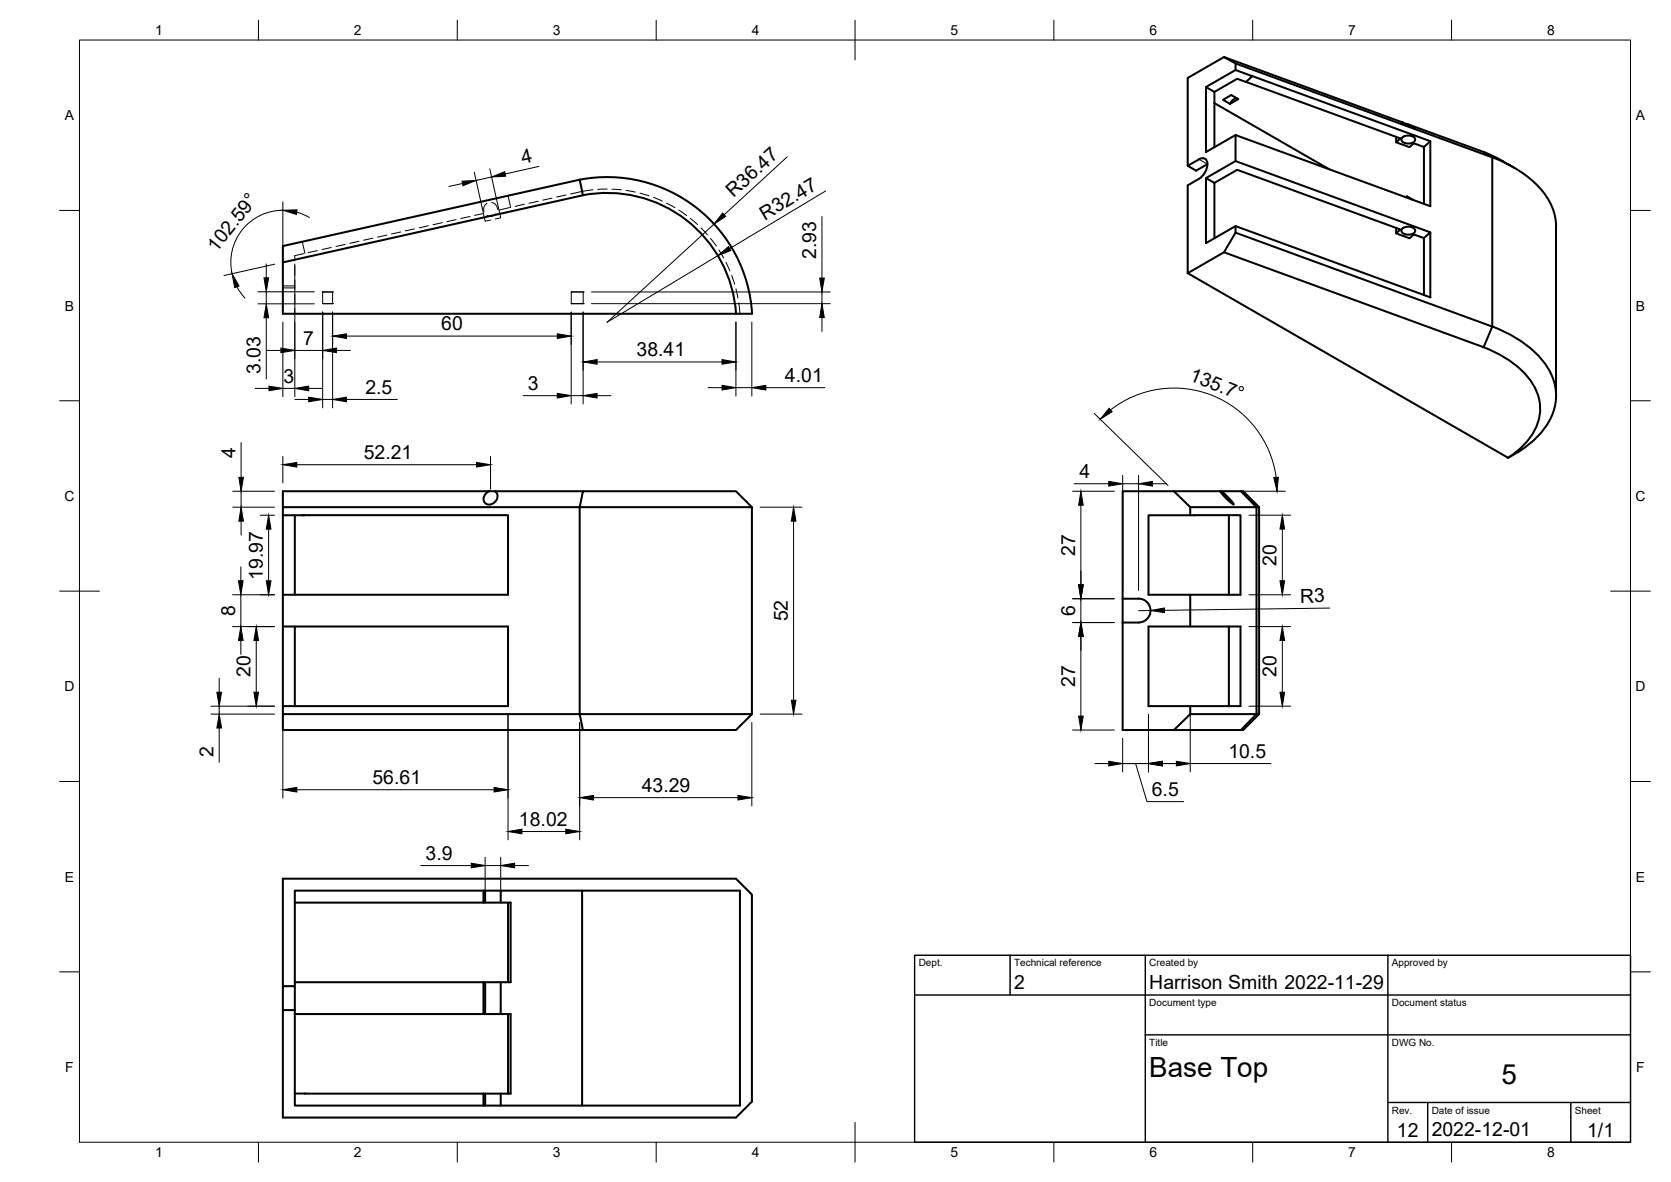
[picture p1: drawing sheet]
<svg xmlns="http://www.w3.org/2000/svg" width="420mm" height="297mm" viewBox="0 0 420 297" stroke-linecap="round" stroke-linejoin="round" font-family="sans-serif">
<!-- layer: Visible -->
<g fill="none" stroke="#000" stroke-width=".51">
<path d="M307.8 14.3l44.9 16.5M310.7 17.6v-1.7l64.5 23.6v42.6M310.7 15.9l-2.9-1.6-9.2 5.3v22.1M314.9 19.1l44.7 16.4v16.3l-48.9-17.9-7.5 4.3v-16.3M305.4 23.1v13.9M305.4 25.9l28.8 16.7M307.5 25.1l2.1-1.2 1.7 1-2 1.2zM310.7 33.9v6.6M311 24.7a2.09 2.09 0 0 0-1.7 1.4M313.3 20.6l1.6-1.5-4.2-1.5-7.5 4.3 2.2 1.2 5.7-3.3 41 15-1.1 1 3.4 1.2 1.1-1 2.5 .9M351 34.4v1.4M352.5 34.6a2.28 2.28 0 0 1 3.3 .3 1.51 1.51 0 0 1-2 1.2 1.33 1.33 0 0 1-1.4-1.2z"/>
<path d="M352.7 30.7h-.3l1.7 1 1.8 .6-2.1-1.1M352.7 30.7l1.1 .5M353.8 31.2l19.2 7 2.2 1.3M359.6 35.5l-1.6 1.4v14.4M373.1 38.2l3.5 1.6 4.1 2.3M375.2 39.5a27.5 27.5 0 0 1 14.4 11.1 13.2 13.2 0 0 1 1.7 6.3M145.8 45.2a36.4 36.4 0 0 1 43.3 33.7h-4M146.6 49.1a32.5 32.5 0 0 1 38.5 29.7M303.2 44.8l7.5-4.3 48.9 17.9-1.6 1.4-2.5-.9-1.1 1-3.4-1.3 1.1-.9-41-15-5.7 3.3M303.6 41.3l-2.8 1.6-2.2-1.2 2.9-1.7a1.29 1.29 0 0 1 1.5-.1 1.29 1.29 0 0 1 .6 1.4l-.2 1.2-1 1.6-.9 .8-2.9 1.7v22.1M310.7 58.5l64.5 23.6-2.2 5.2-65.2-23.9zM310.7 56.8v1.7"/>
<path d="M351 57.3v1.3M352.5 57.5a2.28 2.28 0 0 1 3.3 .3 1.51 1.51 0 0 1-2 1.2 1.33 1.33 0 0 1-1.4-1.2zM353.4 49.6l.4-.3 1.6 1M358 59.8v14.3M359.6 58.4v16.3l-48.9-17.9-7.5 4.3v-16.3l2.2 1.2v13.9M391.2 56.9v42.5M71.1 61.8l74.7-16.6 .8 3.9-75.5 16.8zM71.1 65.9v13h114M298.6 68.7l80.6 46.3 1-.5a23.4 23.4 0 0 0 10-10.1 13.3 13.3 0 0 0-2.8-14.4 30.4 30.4 0 0 0-12.2-8M307.8 63.4l-9.2 5.3M373.1 87.3a24.5 24.5 0 0 1 12.6 9.7 11.8 11.8 0 0 1-2.1 14.3l-2 1.9-2.4 1.8M71.1 129.5v-2h74.7v52h43.3l-2.8 2.8a2.27 2.27 0 0 1-2.4 1.2h-37.3"/>
<path d="M71.1 129.5v50M74.1 129.5v20M76 129.5h51.7v20h-56.6M76 129.5h.1M76.7 129.5h-5.6M123 123.5h23.6M123 123.5h-51.9v4M123 123.4a1.81 1.81 0 0 0-1.3 1.5 1.81 1.81 0 0 0 .8 1.8 2.04 2.04 0 0 0 2.1-.8 2.04 2.04 0 0 0 .1-2.2l-.3-.3M189.1 127.5l-2.8-2.8a2.27 2.27 0 0 0-2.4-1.2h-37.3l-.8 4h43.3v52M288.8 129.5h23.1v20h-23.1zM295.2 123.5h11.6M299.3 129.5v-2h16.6v52h.7"/>
<path d="M299.3 127.5l-4.1-4h-12.9v27M300.4 129.5h.1M306.8 123.5h5.2M306.8 123.4l.8 1a7.1 7.1 0 0 0 2.6 2.3l-1.4-1.7-1.7-1.6M309 129.5v20M316.6 127.5h-.7l-3.9-4h.6l4 4v52l-4 4h-.6M71.1 157.4h56.6v20h-56.6M74.1 157.4v20M282.3 150.5v33h12.9M282.3 150.5h4M286.3 150.4a3 3 0 0 1 3 3 3 3 0 0 1-3 3h-4M288.8 157.4h23.1v20h-23.1z"/>
<path d="M299.3 149.5v7.9M309 157.4v20M71.1 179.5h74.7l.8 4h-75.5zM299.3 177.4v2.1M295.2 183.5l4.1-4h16.6l-3.9 4zM74.1 223.8h112v54h-112zM74.1 226.8h47.5M121.6 223.8v3h6.8v20h-54.3M122 223.8v3M125.9 223.8v3M127.7 226.8v20M146.4 223.8v54"/>
<path d="M71.1 247.8v-27h114l4 4v52l-4 4h-114v-27M74.1 247.8h-3v6h3M74.1 254.8h47.5M121.6 254.8h6.8v20h-6.8M121.6 246.8v8M122 246.8v8M125.9 246.8v8M127.7 254.8v20M74.1 274.8h47.5v3M122 274.8v3M125.9 274.8v3"/>
</g>
<!-- layer: Hidden -->
<g fill="none" stroke="#000" stroke-width=".25">
<path d="M93.8 59.8l-2.4 .6M97.3 59.1l-2.4 .5M100.8 58.3l-2.4 .5M104.2 57.5l-2.3 .5M107.7 56.7l-2.3 .6M111.2 56l-2.3 .5M114.7 55.2l-2.3 .5M118.2 54.4l-2.4 .5M119.3 54.1l2.3-.5 .4 2 1.4-.3M122.4 51.1a1.75 1.75 0 0 0-.7 2.1M123.6 50.9a1.74 1.74 0 0 1 1.5 1.7M124.7 53.7a1.71 1.71 0 0 1-2.2 .4"/>
<path d="M127.7 49.2l.7 2.9M128.4 52.1l-2.9 .7 .4 1.9-1.4 .3M131.8 51.3l-2.3 .6M135.3 50.6l-2.3 .5M138.8 49.8l-2.3 .5M142.3 49l-2.3 .5M149.1 47.7l-5.6 1.1M152.7 47.5l-2.4 .1M153.9 47.5l2.3 .2M157.4 47.9l2.4 .4M160.9 48.5l2.3 .7M164.3 49.6l2.2 .9"/>
<path d="M167.6 51l2.1 1.2M170.7 52.8l2 1.4M173.6 54.9l1.8 1.5M176.3 57.3l1.6 1.7M178.6 59.9l1.5 1.9M71.1 72.4h3M71.1 71.8h3M74.1 66.8v2.4M74.1 70.4v2.3M74.1 73.9v2.4M74.1 77.5v1.4M76 60.8l.7 2.9"/>
<path d="M76.3 63.7l-2.2 .5v1.4M79.8 63l-2.3 .5M81.1 73.4h2.5v2.9h-2.5zM81.1 76.3h2.5M81.1 73.4h.1M81.1 73.4h2.5M83.3 62.2l-2.3 .5M83.6 73.4h.1M83.6 76.3h.1M86.8 61.4l-2.3 .5M90.3 60.6l-2.3 .6M143.6 73.4h.1"/>
<path d="M143.6 73.4h3M146.6 73.4h.1M146.6 76.3h.1M146.6 73.4v2.9h-3h3M146.6 73.4h-3v2.9M180.8 62.8l1.2 2.1M182.5 65.9l1 2.2M184 69.2l.7 2.2M185 72.6l.5 2.3M185.8 76.1l.3 2.8"/>
</g>
<!-- layer: Visible Narrow -->
<path d="M301.5 40l2.1 1.3" fill="none" stroke="#000" stroke-width=".25"/>
<!-- layer: BORDER -->
<g fill="none" stroke="#000" stroke-width=".25">
<path d="M20 10.1h390v276.9h-390zM65 5.1v5M115 5.1v5M165 5.1v5M215 5.1v10M265 5.1v5M315 5.1v5M365 5.1v5M15 52.9h5M410 52.9h5M15 100.7h5M410 100.7h5"/>
<path d="M15 148.6h10M405 148.6h10M15 196.4h5M410 196.4h5M15 244.2h5M410 244.2h5M65 287v5M115 287v5M165 287v5M215 282.1v9.9M265 287v5M315 287v5"/>
<path d="M365 287v5"/>
</g>
<!-- layer: TITLEBLOCK -->
<path d="M230 240.1h180v46.9h-180zM230 250h180M254 240.1v9.9M288 240.1v46.9M349 240.1v46.9M288 260.1h122M349 277.1h61M359 277.1v9.9M395 277.1v9.9" fill="none" stroke="#000" stroke-width=".36"/>
<!-- layer: FD_Dimensions -->
<g fill="none" stroke="#000" stroke-width=".25">
<path d="M197.9 39.4l-15.8 14.6M71.1 50.7v13.1M71.1 52.8a13.1 13.1 0 0 0-12.7 16M74.6 53.3l3.2 1.4M116.3 46.1l-3.4 .8M119.3 43.3l2.2 10.3M123.1 42.4l2.3 10.3M123.6 44.5l-3.9 .8M135.5 41.8l-8.5 1.9M179.5 56.3l-26.9 24.7 27.9-16.7M206.7 54.4v15.5M207.6 48l-24.1 14.5"/>
<path d="M59.6 72.1l2 2.8M64.9 73.3h14.1M64.9 76.4h14.1M67 66.3v3.5M67 73.3v3.1M67 79.8v15.4M69.1 66.4l-12.8 2.8M74.1 66.3v33.4M81.1 78.4v24.1M83.6 78.4v24.1M143.6 78.4v23.1M146.6 78.4v23.1"/>
<path d="M148.7 76.3h60.1M148.7 73.4h60.1M206.7 73.4v2.9M206.7 79.8v3.5M64.1 97.6h3.5M67.1 88.1h3.5M71.1 80.9v18.8M71.1 97.6h3M74.1 88.1h7M77.6 97.6h3.5M84.6 88.1h3.5M87.1 84.5h53"/>
<path d="M131.5 99.4h8.6M143.6 99.4h3M150.1 99.4h3.5M150.1 91h31.4M178 97.4h3.5M185 80.9v18.6M185 97.4h4M189 80.9v18.6M192.6 97.4h14.8M60.6 111.2v8.8M71.1 114.7v6.7M74.1 100.4h3.5"/>
<path d="M74.6 116.8h45.2M81.1 100.4h2.5M87.1 100.4h12.8M123.3 114.7v8.3M275.1 103.9l18.6 18.1M279.3 103a25.9 25.9 0 0 1 41.6 16.9M282.3 119.5v28.9M286.3 119.5v28.9M58.5 127.5h10.5M58.5 123.5h10.5M60.6 123.5v4M60.6 131v3.5"/>
<path d="M65.4 129.5h3.6M67.5 133v13M191.1 127.5h10.6M199.5 131v45M269.7 123.5h10.5M270.1 121.6h8.7M271.8 127v20M282.3 121.6h4M289.8 121.6h3.5M297.3 123.5h25.9M314 129.5h10.5M322.4 133v13"/>
<path d="M58.5 157.5h10.5M58.5 149.5h10.5M60.6 142.5v3.5M60.6 149.5v8M269.7 150.5h10.5M269.7 156.4h10.5M271.8 150.5v5.9M271.8 160v20M289.3 153.4l-3 .1M314 157.5h10.5M314 149.5h10.5M334.3 152.8l-41.5 .6"/>
<path d="M53 179.5h16M53 177.5h16M55.1 170.5v3.5M55.1 177.5v2M60.6 161v3.5M64.4 161v13M71.1 179.6v21M127.7 179.6v31.5M191.1 179.5h10.6M288.8 179.6v14.4M299.3 179.6v14.4M314 177.5h10.5"/>
<path d="M322.4 161v13M55.1 183v8.6M74.6 198.5h49.6M145.8 181.6v29.5M189 181.6v21M269.7 183.5h10.5M275.3 191.9h3.5M282.3 185.6v8.4M285.5 191.9l2.9 9.6h9.2M288.8 191.9h-6.5h6.5M292.3 191.9h3.5M299.3 191.9h20.3"/>
<path d="M105.8 217.5h12.7M122 215.4v9.3M122 217.5h3.9M125.9 215.4v9.3M129.4 217.5h3.5M131.2 209h11.1M149.2 200.5h36.3"/>
</g>
<g fill="#000" stroke="#000" stroke-width=".25">
<path d="M71.1 52.8l3.6-.1-.2 1.2zM116.2 45.5l3.5-.2-3.3 1.4zM123.6 44.5l3.3-1.4 .2 1.2zM181.7 53.5l.8 .9-3 1.9zM58.4 68.8l1.7 3.1-1.1 .4zM66.4 69.8h1.1l-.5 3.5zM67 76.4l.5 3.4h-1.1zM180.5 64.3l2.7-2.3 .6 1zM206.7 76.3l.6 3.5h-1.2zM206.1 69.9h1.2l-.6 3.5zM67.6 97l3.5 .6-3.5 .6zM70.6 87.5l3.5 .6-3.5 .5z"/>
<path d="M77.6 99.8l3.5 .6-3.5 .6zM74.1 97.6l3.5-.6v1.2zM81.1 88.1l3.5-.6v1.1zM83.6 84.5l3.5-.6v1.2zM83.6 100.4l3.5-.6v1.2zM140.1 83.9l3.5 .6-3.5 .6zM140.1 98.9l3.5 .5-3.5 .6zM146.6 99.4l3.5-.5v1.1zM146.6 91l3.5-.6v1.1zM181.5 90.4l3.5 .6-3.5 .5zM181.5 96.8l3.5 .6-3.5 .6zM189 97.4l3.6-.6v1.2z"/>
<path d="M60 120h1.2l-.6 3.5zM71.1 116.8l3.5-.6v1.2zM119.8 116.2l3.5 .6-3.5 .6zM278.9 102.6l.7 .9-3 1.9zM320.3 120l1.1-.1-.3 3.6zM60.6 127.5l.6 3.5h-1.2zM67.5 129.5l.6 3.5h-1.1zM199.5 127.5l.6 3.5h-1.1zM271.8 123.5l.6 3.5h-1.2zM278.8 121l3.5 .6-3.5 .6zM286.3 121.6l3.5-.6v1.2zM322.4 129.5l.6 3.5h-1.2z"/>
<path d="M60 146h1.1l-.5 3.5zM67 146h1.1l-.6 3.5zM271.2 147h1.2l-.6 3.5zM271.8 156.4l.6 3.6h-1.2zM289.3 153.4l3.5-.6v1.2zM321.8 146h1.2l-.6 3.5zM54.5 174h1.2l-.6 3.5zM60.6 157.5l.5 3.5h-1.1zM63.8 174h1.2l-.6 3.5zM64.4 157.5l.6 3.5h-1.2zM199 176h1.1l-.6 3.5zM271.2 180h1.2l-.6 3.5z"/>
<path d="M322.4 157.5l.6 3.5h-1.2zM321.8 174h1.2l-.6 3.5zM55.1 179.5l.6 3.5h-1.2zM71.1 198.5l3.5-.6v1.1zM124.2 197.9l3.5 .6-3.5 .5zM145.8 200.5l3.4-.6v1.1zM185.5 199.9l3.5 .6-3.5 .5zM278.8 191.3l3.5 .6-3.5 .6zM288.8 191.9l3.5-.6v1.2zM295.8 191.3l3.5 .6-3.5 .6zM118.5 216.9l3.5 .6-3.5 .6zM125.9 217.5l3.5-.6v1.2z"/>
<path d="M127.7 209l3.5-.6v1.1zM142.3 208.4l3.5 .6-3.5 .5z"/>
</g>
<g font-size="7">
<text x="289" y="270.6">Base Top</text>
<text x="377.5" y="272.3">5</text>
</g>
<g font-size="4.9">
<text x="131.4" y="41.3" transform="rotate(-13 131.4 41.3)">4</text>
<text x="184.4" y="49.8" transform="rotate(-43 184.4 49.8)">R36.47</text>
<text x="192.3" y="55.5" transform="rotate(-31 192.3 55.5)">R32.47</text>
<text x="54.4" y="63.5" transform="rotate(-51 54.4 63.5)">102.59°</text>
<text x="205.2" y="65.1" transform="rotate(-90 205.2 65.1)">2.93</text>
<text x="110.9" y="83">60</text>
<text x="76.3" y="86.7">7</text>
<text x="160.1" y="89.5">38.41</text>
<text x="65.5" y="94.1" transform="rotate(-90 65.5 94.1)">3.03</text>
<text x="197.4" y="96">4.01</text>
<text x="298.8" y="95.4" transform="rotate(22 298.8 95.4)">135.7°</text>
<text x="71.3" y="96.1">3</text>
<text x="91.9" y="98.9">2.5</text>
<text x="132.7" y="98">3</text>
<text x="59.2" y="115.1" transform="rotate(-90 59.2 115.1)">4</text>
<text x="91.5" y="115.3">52.21</text>
<text x="271.4" y="120.2">4</text>
<text x="270.4" y="139.6" transform="rotate(-90 270.4 139.6)">27</text>
<text x="321" y="142.1" transform="rotate(-90 321 142.1)">20</text>
<text x="66.1" y="145.7" transform="rotate(-90 66.1 145.7)">19.97</text>
<text x="59.1" y="154.8" transform="rotate(-90 59.1 154.8)">8</text>
<text x="270.3" y="154.8" transform="rotate(-90 270.3 154.8)">6</text>
<text x="326.9" y="151.5" transform="rotate(-1 326.9 151.5)">R3</text>
<text x="198.1" y="156.2" transform="rotate(-90 198.1 156.2)">52</text>
<text x="63" y="170.1" transform="rotate(-90 63 170.1)">20</text>
<text x="270.4" y="172.6" transform="rotate(-90 270.4 172.6)">27</text>
<text x="321" y="170.1" transform="rotate(-90 321 170.1)">20</text>
<text x="53.7" y="190.3" transform="rotate(-90 53.7 190.3)">2</text>
<text x="308.9" y="190.4">10.5</text>
<text x="93.7" y="197">56.61</text>
<text x="161.4" y="199">43.29</text>
<text x="289.6" y="200">6.5</text>
<text x="130.5" y="207.5">18.02</text>
<text x="107" y="216.1">3.9</text>
<text x="255" y="248.5">2</text>
<text x="289" y="248.5">Harrison Smith 2022-11-29</text>
<text x="351.3" y="285.7">12</text>
<text x="360" y="285.5">2022-12-01</text>
<text x="399.1" y="285.7">1/1</text>
</g>
<g font-size="3.5">
<text x="39" y="8.8">1</text>
<text x="89" y="8.8">2</text>
<text x="139" y="8.8">3</text>
<text x="189" y="8.8">4</text>
<text x="239" y="8.8">5</text>
<text x="289" y="8.8">6</text>
<text x="339" y="8.8">7</text>
<text x="389" y="8.8">8</text>
<text x="16.3" y="30.2">A</text>
<text x="411.3" y="30.2">A</text>
<text x="16.3" y="78">B</text>
<text x="411.3" y="78">B</text>
<text x="16.2" y="125.9">C</text>
<text x="411.2" y="125.9">C</text>
<text x="16.2" y="173.7">D</text>
<text x="411.2" y="173.7">D</text>
<text x="16.3" y="221.6">E</text>
<text x="411.3" y="221.6">E</text>
<text x="16.4" y="269.4">F</text>
<text x="411.4" y="269.4">F</text>
<text x="39" y="290.8">1</text>
<text x="89" y="290.8">2</text>
<text x="139" y="290.8">3</text>
<text x="189" y="290.8">4</text>
<text x="239" y="290.8">5</text>
<text x="289" y="290.8">6</text>
<text x="339" y="290.8">7</text>
<text x="389" y="290.8">8</text>
</g>
<g font-size="2.5">
<text x="231" y="242.9">Dept.</text>
<text x="255" y="242.9">Technical reference</text>
<text x="289" y="242.9">Created by</text>
<text x="350" y="242.9">Approved by</text>
<text x="289" y="252.8">Document type</text>
<text x="350" y="252.8">Document status</text>
<text x="289" y="262.9">Title</text>
<text x="350" y="262.9">DWG No.</text>
<text x="350" y="279.9">Rev.</text>
<text x="360" y="279.9">Date of issue</text>
<text x="396" y="279.9">Sheet</text>
</g>
</svg>
